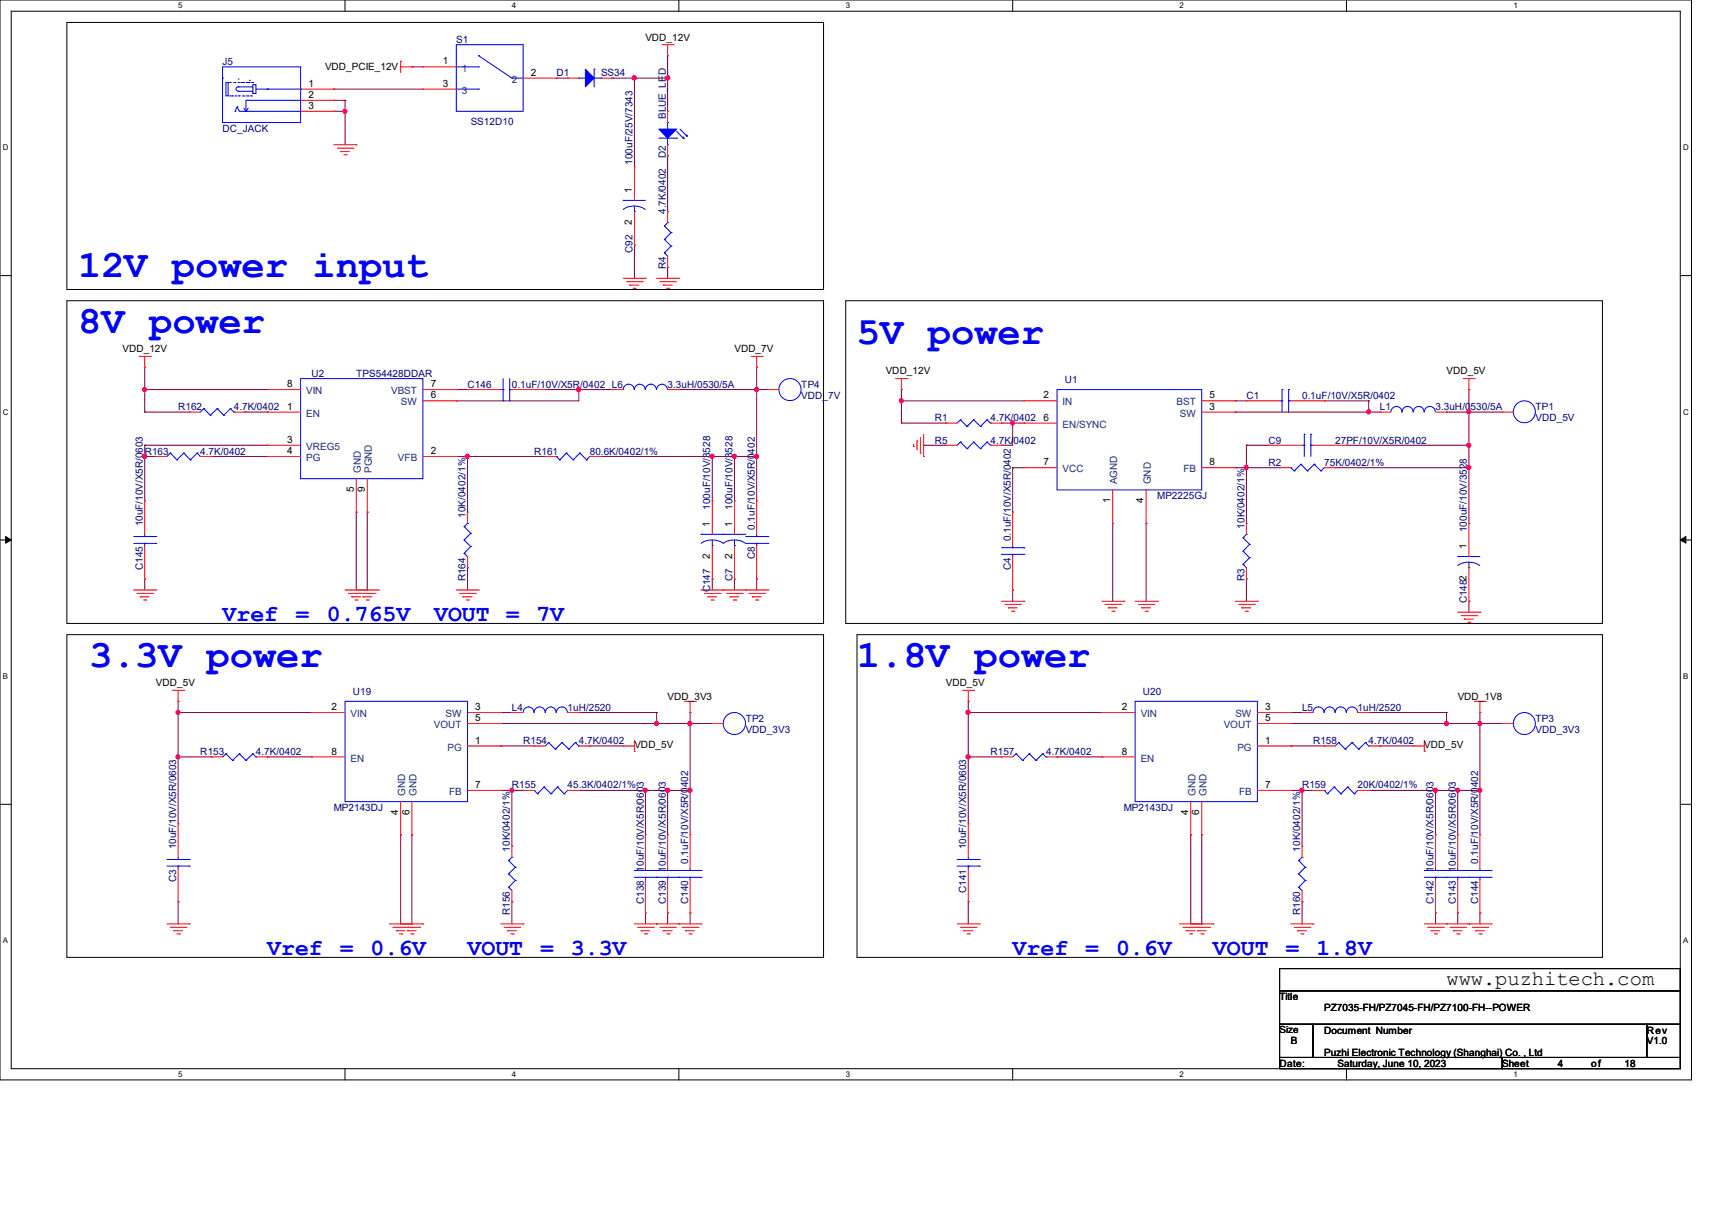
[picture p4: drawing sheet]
<svg xmlns="http://www.w3.org/2000/svg" width="297mm" height="210mm" viewBox="0 0 297 210" stroke-linecap="round" stroke-linejoin="round" font-family="sans-serif">
<path d="M0 0h293.5v187.3h-293.5zM1.9 1.9h289.6v183.4h-289.6z" fill="none" stroke="#000" stroke-width=".17"/>
<g fill="#fff">
<path d="M30.9 .2h.8v1.5h-.8z"/>
<path d="M30.9 185.5h.8v1.6h-.8z"/>
</g>
<path d="M59.9 0v1.9M59.9 185.3v2" fill="none" stroke="#000" stroke-width=".17"/>
<g fill="#fff">
<path d="M88.8 .2h.8v1.5h-.8z"/>
<path d="M88.8 185.5h.8v1.6h-.8z"/>
</g>
<path d="M117.8 0v1.9M117.8 185.3v2" fill="none" stroke="#000" stroke-width=".17"/>
<g fill="#fff">
<path d="M146.7 .2h.8v1.5h-.8z"/>
<path d="M146.7 185.5h.8v1.6h-.8z"/>
</g>
<path d="M175.7 0v1.9M175.7 185.3v2" fill="none" stroke="#000" stroke-width=".17"/>
<g fill="#fff">
<path d="M204.6 .2h.8v1.5h-.8z"/>
<path d="M204.6 185.5h.8v1.6h-.8z"/>
</g>
<path d="M233.6 0v1.9M233.6 185.3v2" fill="none" stroke="#000" stroke-width=".17"/>
<g fill="#fff">
<path d="M262.6 .2h.7v1.5h-.7z"/>
<path d="M262.6 185.5h.7v1.6h-.7z"/>
<path d="M.5 24.8h1v1.6h-1z"/>
<path d="M292 24.8h1v1.6h-1z"/>
<path d="M.5 70.7h1v1.5h-1z"/>
<path d="M292 70.7h1v1.5h-1z"/>
</g>
<path d="M0 47.8h1.9M291.5 47.8h2" fill="none" stroke="#000" stroke-width=".17"/>
<g fill="#fff">
<path d="M.5 116.5h.9v1.6h-.9z"/>
<path d="M292 116.5h.9v1.6h-.9z"/>
</g>
<path d="M0 93.6h1.9M291.5 93.6h2" fill="none" stroke="#000" stroke-width=".17"/>
<path d="M1 93l.9 .6-.9 .6zM291.5 93.6l1-.6v1.2z" fill="#000" stroke="#000" stroke-width=".17"/>
<g fill="#fff">
<path d="M.5 162.4h.9v1.5h-.9z"/>
<path d="M292 162.4h.9v1.5h-.9z"/>
</g>
<g fill="none" stroke="#000" stroke-width=".17">
<path d="M11.6 3.9h131.3v46.3h-131.3zM11.6 52.2h131.3v55.9h-131.3zM146.7 52.2h131.3v55.9h-131.3zM11.6 110.1h131.3v55.9h-131.3zM148.7 110.1h129.3v55.9h-129.3zM0 139.5h1.9M291.5 139.5h2M222 168h69.5v3.8h-69.5zM222 171.8h69.5v5.8h-69.5zM222 177.6h5.8v5.8h-5.8zM227.8 177.6h57.9v5.8h-57.9zM285.7 177.6h5.8v5.8h-5.8z"/>
<path d="M222 183.4h38.6v1.9h-38.6zM260.6 183.4h30.9v1.9h-30.9z"/>
</g>
<g fill="none" stroke="#800040" stroke-width=".17">
<path d="M57.9 17.4h.1M57.9 15.5h.1M57.9 19.3h.1M57.9 17.4h2M57.9 15.5h15.5M57.9 19.3h2M59.9 17.4h.1M59.9 19.3h.1M59.9 17.4v7.7M71.5 11.6h.1M71.5 11.6h1.9M96.5 13.5h.1"/>
<path d="M96.5 13.5h2M106.2 13.5h.1M106.2 13.5h9.6M110.1 13.5h.1M110.1 13.5v15.5M115.8 13.5h.1M115.8 9.7h.1M115.8 9.7v9.6M115.8 27.1h.1M115.8 27.1v9.6M110.1 42.5h.1M110.1 42.5v5.8"/>
<path d="M115.8 46.4h.1M115.8 46.4v1.9M25.1 77.2h.1M25.1 71.5h.1M25.1 67.6h.1M25.1 63.7h.1M25.1 79.2h.1M25.1 71.5h7.8M25.1 77.2h21.3M25.1 79.2h2M25.1 63.7v7.8M25.1 77.2v9.7"/>
<path d="M25.1 67.6h21.3M36.7 79.2h.1M36.7 79.2h9.7M42.5 71.5h.1M42.5 71.5h3.9M79.2 67.6h.1M79.2 79.2h.1M79.2 69.5h.1M79.2 79.2h15.4M79.2 67.6h1.9M81.1 79.2h.1M81.1 79.2v9.6"/>
<path d="M94.6 67.6h.1M94.6 67.6h11.6M100.4 67.6h.1M100.4 67.6v1.9h-21.2M104.3 79.2h.1M104.3 79.2h27M117.8 67.6h.1M117.8 67.6h15.4M123.6 79.2h.1M123.6 79.2v7.7M127.4 79.2h.1M127.4 79.2v7.7"/>
<path d="M131.3 67.6h.1M131.3 63.7h.1M131.3 79.2h.1M131.3 63.7v23.2M156.4 73.4h.1M156.4 69.5h.1M156.4 67.6h.1M156.4 73.4h7.7M156.4 67.6v5.8M156.4 69.5h21.2M160.2 77.2h.1M160.2 77.2h3.9"/>
<path d="M173.7 73.4h.1M173.7 77.2h.1M173.7 73.4h3.9M175.7 73.4h.1M175.7 73.4v3.8h-2M214.3 71.5h.1M214.3 69.5h.1M214.3 71.5h25.1M214.3 69.5h1.9M216.2 77.2h.1M216.2 77.2v13.6M216.2 77.2h3.9"/>
<path d="M229.7 69.5h.1M229.7 69.5h7.7M233.6 77.2h.1M233.6 77.2h21.2M237.4 69.5h.1M237.4 71.5h.1M237.4 69.5v2M251 71.5h.1M251 71.5h9.6M254.8 71.5h.1M254.8 67.6h.1M254.8 77.2h.1"/>
<path d="M254.8 67.6v23.2M61.8 88.8h.1M61.8 88.8v13.5M63.7 88.8h.1M63.7 88.8v13.5M81.1 98.5h.1M81.1 98.5v3.8M175.7 81.1h.1M175.7 81.1h1.9M175.7 81.1v7.7M193 90.8h.1M193 90.8v13.5"/>
<path d="M198.8 90.8h.1M198.8 90.8v13.5M214.3 81.1h.1M214.3 81.1h7.7M216.2 81.1h.1M231.6 81.1h.1M231.6 81.1h23.2M254.8 81.1h.1M25.1 100.4h.1M25.1 100.4v1.9M123.6 100.4h.1M123.6 100.4v1.9"/>
<path d="M127.4 100.4h.1M127.4 100.4v1.9M131.3 100.4h.1M131.3 100.4v1.9M175.7 102.3h.1M175.7 102.3v2M216.2 100.4h.1M216.2 100.4v3.9M254.8 104.3h.1M254.8 104.3v1.9M30.9 123.6h.1M30.9 131.3h.1"/>
<path d="M30.9 121.6h.1M30.9 123.6h23.2M30.9 131.3h5.8M30.9 121.6v21.3M46.4 131.3h.1M46.4 131.3h7.7M86.9 129.4h.1M86.9 137.1h.1M86.9 125.5h.1M86.9 123.6h.1M86.9 137.1h3.9M86.9 125.5h36.7"/>
<path d="M86.9 129.4h5.8M86.9 123.6h1.9M88.8 137.1h.1M88.8 137.1v9.6M100.4 137.1h.1M100.4 123.6h.1M100.4 137.1h19.3M100.4 123.6h13.5M102.3 129.4h.1M102.3 129.4h5.8M112 137.1h.1M112 137.1v7.7"/>
<path d="M113.9 125.5h.1M113.9 123.6h.1M113.9 123.6v1.9M115.8 137.1h.1M115.8 137.1v7.7M119.7 125.5h.1M119.7 123.6h.1M119.7 137.1h.1M119.7 123.6v21.2M168 123.6h.1M168 131.3h.1M168 121.6h.1"/>
<path d="M168 123.6h23.1M168 131.3h5.7M168 121.6v21.3M183.4 131.3h.1M183.4 131.3h7.7M223.9 129.4h.1M223.9 137.1h.1M223.9 125.5h.1M223.9 123.6h.1M223.9 137.1h3.9M223.9 125.5h36.7M223.9 129.4h5.8"/>
<path d="M223.9 123.6h2M225.9 137.1h.1M225.9 137.1v9.6M237.4 123.6h.1M237.4 137.1h19.4M237.4 123.6h13.6M239.4 129.4h.1M239.4 129.4h5.8M249 137.1h.1M249 137.1v7.7M251 125.5h.1M251 123.6h.1"/>
<path d="M251 123.6v1.9M252.9 137.1h.1M252.9 137.1v7.7M256.8 125.5h.1M256.8 123.6h.1M256.8 137.1h.1M256.8 123.6v21.2M30.9 156.4h.1M30.9 156.4v3.8M69.5 144.8h.1M69.5 144.8v15.4M71.5 144.8h.1"/>
<path d="M71.5 144.8v15.4M88.8 156.4h.1M88.8 156.4v3.8M112 158.3h.1M112 158.3v1.9M115.8 158.3h.1M115.8 158.3v1.9M119.7 158.3h.1M119.7 158.3v1.9M168 156.4h.1M168 156.4v3.8M206.6 144.8h.1"/>
<path d="M206.6 144.8v15.4M208.5 144.8h.1M208.5 144.8v15.4M225.9 156.4h.1M225.9 156.4v3.8M249 158.3h.1M249 158.3v1.9M252.9 158.3h.1M252.9 158.3v1.9M256.8 158.3h.1M256.8 158.3v1.9"/>
</g>
<g fill="#f0f" stroke="#f0f" stroke-width=".17">
<circle cx="254.8" cy="77.2" r=".38"/>
<circle cx="254.8" cy="71.4" r=".38"/>
<circle cx="156.3" cy="69.5" r=".37"/>
<circle cx="216.2" cy="81.1" r=".38"/>
<circle cx="254.8" cy="81.1" r=".38"/>
<circle cx="237.4" cy="71.4" r=".37"/>
<circle cx="59.8" cy="19.3" r=".37"/>
<circle cx="175.7" cy="73.3" r=".37"/>
<circle cx="110" cy="13.5" r=".38"/>
<circle cx="115.8" cy="13.5" r=".38"/>
<circle cx="111.9" cy="137.1" r=".37"/>
<circle cx="30.9" cy="123.5" r=".37"/>
<circle cx="88.8" cy="137.1" r=".37"/>
<circle cx="119.7" cy="125.5" r=".38"/>
<circle cx="119.7" cy="137.1" r=".38"/>
<circle cx="115.8" cy="137.1" r=".38"/>
<circle cx="30.9" cy="131.3" r=".37"/>
<circle cx="113.9" cy="125.5" r=".37"/>
<circle cx="249" cy="137.1" r=".37"/>
<circle cx="256.7" cy="125.5" r=".37"/>
<circle cx="167.9" cy="123.5" r=".38"/>
<circle cx="225.8" cy="137.1" r=".38"/>
<circle cx="256.7" cy="137.1" r=".37"/>
<circle cx="252.9" cy="137.1" r=".37"/>
<circle cx="167.9" cy="131.3" r=".38"/>
<circle cx="251" cy="125.5" r=".38"/>
<circle cx="127.4" cy="79.1" r=".37"/>
<circle cx="123.5" cy="79.1" r=".37"/>
<circle cx="25.1" cy="67.6" r=".37"/>
<circle cx="25.1" cy="79.1" r=".37"/>
<circle cx="81.1" cy="79.1" r=".38"/>
<circle cx="100.4" cy="67.6" r=".38"/>
<circle cx="131.2" cy="79.1" r=".37"/>
<circle cx="131.2" cy="67.6" r=".37"/>
</g>
<g fill="none" stroke="#f00" stroke-width=".17">
<path d="M52.2 19.3h5.7M52.2 17.4h5.7M52.2 15.5h5.7M57.9 19.3h.1M57.9 17.4h.1M57.9 15.5h.1M69.5 10.6h.1M69.5 11.6h2M69.5 10.6v2M71.5 11.6h.1M73.4 11.6h.1M73.4 15.5h.1"/>
<path d="M73.4 11.6h5.8M73.4 15.5h5.8M90.8 13.5h5.7M96.5 13.5h.1M98.5 13.5h.1M98.5 13.5h1.9M104.3 13.5h1.9M106.2 13.5h.1M114.9 7.7h1.9M115.8 9.7h.1M115.8 19.3h.1M115.8 7.7v2"/>
<path d="M115.8 19.3v2M116.8 7.7h.1M57.9 25.1h3.9M58.5 25.7h2.7M59.1 26.3h.1M59.1 26.3h1.5M59.6 26.8h.5M60.1 26.8h.1M61.2 25.7h.1M61.8 25.1h.1M110.1 29h.1M110.1 29v5.8"/>
<path d="M110.1 36.7v5.8M115.8 27.1h.1M115.8 36.7h.1M115.8 25.1v2M115.8 36.7v1.9M108.1 48.3h3.9M108.7 48.9h2.7M109.3 49.4h.1M109.3 49.4h1.5M109.9 50h.3M110.1 42.5h.1M110.2 50h.1"/>
<path d="M111.4 48.9h.1M112 48.3h.1M113.9 48.3h3.9M114.5 48.9h2.7M115.1 49.4h.1M115.1 49.4h1.5M115.7 50h.3M115.8 46.4h.1M115.8 44.4v2M116 50h.1M117.2 48.9h.1M117.8 48.3h.1"/>
<path d="M24.1 61.8h2M25.1 63.7h.1M25.1 61.8v1.9M26.1 61.8h.1M27.1 79.2h.1M27.1 79.2h1.9M32.9 71.5h.1M32.9 71.5h1.9M34.8 79.2h1.9M36.7 79.2h.1M40.6 71.5h1.9M42.5 71.5h.1"/>
<path d="M46.4 71.5h.1M46.4 77.2h.1M46.4 79.2h.1M46.4 67.6h.1M46.4 67.6h5.8M46.4 71.5h5.8M46.4 79.2h5.8M46.4 77.2h5.8M73.4 67.6h5.8M73.4 69.5h5.8M73.4 79.2h5.8M79.2 79.2h.1"/>
<path d="M79.2 69.5h.1M79.2 67.6h.1M81.1 67.6h.1M81.1 67.6h5.8M88.8 67.6h5.8M94.6 67.6h.1M94.6 79.2h.1M94.6 79.2h1.9M102.3 79.2h2M104.3 79.2h.1M106.2 67.6h.1M106.2 67.6h1.9"/>
<path d="M115.8 67.6h2M117.8 67.6h.1M130.3 61.8h1.9M131.3 63.7h.1M131.3 61.8v1.9M132.2 61.8h.1M133.2 67.6h.1M133.2 67.6h1.9M155.4 65.7h2M156.4 67.6h.1M156.4 65.7v1.9M157.4 65.7h.1"/>
<path d="M158.5 77.4h.1M158.5 77v.4M159.1 76.5h.1M159.1 76.5v1.5M159.7 78.6h.1M159.7 75.9v2.7M160.2 79.2h.1M160.2 75.3v3.9M164.1 73.4h.1M164.1 77.2h.1M164.1 73.4h1.9M164.1 77.2h1.9"/>
<path d="M171.8 73.4h1.9M171.8 77.2h1.9M173.7 73.4h.1M173.7 77.2h.1M177.6 69.5h.1M177.6 73.4h.1M177.6 69.5h5.8M177.6 73.4h5.8M208.5 69.5h5.8M208.5 71.5h5.8M214.3 71.5h.1M214.3 69.5h.1"/>
<path d="M216.2 69.5h.1M216.2 69.5h5.8M220.1 77.2h.1M220.1 77.2h5.8M223.9 69.5h5.8M227.8 77.2h5.8M229.7 69.5h.1M233.6 77.2h.1M239.4 71.5h.1M239.4 71.5h1.9M249 71.5h2M251 71.5h.1"/>
<path d="M253.9 65.7h1.9M254.8 67.6h.1M254.8 65.7v1.9M255.8 65.7h.1M260.6 71.5h.1M260.6 71.5h2M25.1 86.9h.1M25.1 86.9v5.8M25.1 94.6v5.8M61.8 88.8h.1M61.8 83v5.8M63.7 88.8h.1"/>
<path d="M63.7 83v5.8M81.1 98.5h.1M81.1 88.8h.1M81.1 88.8v2M81.1 96.5v2M123.6 86.9h.1M123.6 86.9v5.8M123.6 94.6v5.8M127.4 86.9h.1M127.4 86.9v5.8M127.4 94.6v5.8M131.3 86.9h.1"/>
<path d="M131.3 86.9v5.8M131.3 94.6v5.8M175.7 88.8h.1M175.7 88.8v5.8M175.7 96.5v5.8M177.6 81.1h.1M177.6 81.1h5.8M193 90.8h.1M193 85v5.8M198.8 90.8h.1M198.8 85v5.8M208.5 81.1h5.8"/>
<path d="M214.3 81.1h.1M216.2 90.8h.1M216.2 90.8v1.9M216.2 98.5v1.9M222 81.1h.1M222 81.1h1.9M229.7 81.1h1.9M231.6 81.1h.1M254.8 90.8h.1M254.8 90.8v5.7M254.8 98.5v5.8M23.2 102.3h3.9"/>
<path d="M23.7 102.9h2.8M24.3 103.5h.1M24.3 103.5h1.6M24.9 104.1h.4M25.1 100.4h.1M25.3 104.1h.1M26.5 102.9h.1M27.1 102.3h.1M29.9 119.7h2M30.9 119.7v1.9M31.9 119.7h.1M59.9 102.3h5.8"/>
<path d="M60.5 102.9h4.6M61 103.5h.1M61 103.5h1.6M61.6 104.1h.4M62 104.1h.1M62.9 103.5h.1M62.9 103.5h1.6M63.2 102.9h.1M63.5 104.1h.4M63.7 102.3h.1M63.9 104.1h.1M65.1 102.9h.1"/>
<path d="M65.7 102.3h.1M79.2 102.3h3.8M79.8 102.9h2.7M80.3 103.5h.1M80.3 103.5h1.6M80.9 104.1h.4M81.3 104.1h.1M82.5 102.9h.1M83 102.3h.1M121.6 102.3h11.6M122.2 102.9h2.7M122.8 103.5h.1"/>
<path d="M122.8 103.5h1.5M123.4 104.1h.3M123.6 100.4h.1M123.7 104.1h.1M124.9 102.9h.1M125.5 102.3h.1M126.1 102.9h2.7M126.7 103.5h.1M126.7 103.5h1.5M127.2 104.1h.4M127.4 100.4h.1M127.6 104.1h.1"/>
<path d="M128.8 102.9h.1M129.4 102.3h.1M129.9 102.9h2.7M130.5 103.5h.1M130.5 103.5h1.5M131.1 104.1h.4M131.3 100.4h.1M131.5 104.1h.1M132.6 102.9h.1M133.2 102.3h.1M167 119.7h1.9M168 119.7v1.9"/>
<path d="M168.9 119.7h.1M173.7 104.3h3.9M174.3 104.8h2.7M174.9 105.4h.1M174.9 105.4h1.5M175.5 106h.4M175.7 102.3h.1M175.9 106h.1M177 104.8h.1M177.6 104.3h.1M191.1 104.3h3.9M191.7 104.8h2.7"/>
<path d="M192.3 105.4h.1M192.3 105.4h1.5M192.9 106h.4M193.3 106h.1M194.4 104.8h.1M195 104.3h.1M196.9 104.3h3.9M197.5 104.8h2.7M198.1 105.4h.1M198.1 105.4h1.5M198.7 106h.4M199.1 106h.1"/>
<path d="M200.2 104.8h.1M200.8 104.3h.1M214.3 104.3h3.8M214.9 104.8h2.7M215.4 105.4h.1M215.4 105.4h1.6M216 106h.4M216.2 100.4h.1M216.4 106h.1M217.6 104.8h.1M218.1 104.3h.1M252.9 106.2h3.9"/>
<path d="M253.5 106.8h2.7M254 107.4h.1M254 107.4h1.6M254.6 107.9h.4M254.8 104.3h.1M255 107.9h.1M256.2 106.8h.1M256.8 106.2h.1M30.9 121.6h.1M36.7 131.3h.1M36.7 131.3h1.9M44.4 131.3h2"/>
<path d="M46.4 131.3h.1M54.1 123.6h.1M54.1 131.3h.1M54.1 131.3h5.8M54.1 123.6h5.8M69.5 139v5.8M71.5 139v5.8M81.1 129.4h5.8M81.1 137.1h5.8M81.1 123.6h5.8M81.1 125.5h5.8M86.9 129.4h.1"/>
<path d="M86.9 123.6h.1M86.9 125.5h.1M86.9 137.1h.1M88.8 123.6h.1M88.8 123.6h2M90.8 137.1h.1M90.8 137.1h1.9M92.7 129.4h.1M92.7 129.4h1.9M98.5 137.1h1.9M98.5 123.6h1.9M100.4 137.1h.1"/>
<path d="M100.4 123.6h.1M100.4 129.4h1.9M102.3 129.4h.1M108.1 129.4h.1M108.1 129.4h2M110.1 130.3h.1M110.1 128.4v1.9M118.7 121.6h1.9M119.7 123.6h.1M119.7 121.6v2M120.6 121.6h.1M123.6 125.5h.1"/>
<path d="M123.6 125.5h1.9M168 121.6h.1M173.7 131.3h.1M173.7 131.3h2M181.5 131.3h1.9M183.4 131.3h.1M191.1 123.6h.1M191.1 131.3h.1M191.1 131.3h5.8M191.1 123.6h5.8M206.6 139v5.8M208.5 139v5.8"/>
<path d="M218.1 129.4h5.8M218.1 137.1h5.8M218.1 123.6h5.8M218.1 125.5h5.8M223.9 129.4h.1M223.9 123.6h.1M223.9 125.5h.1M223.9 137.1h.1M225.9 123.6h.1M225.9 123.6h1.9M227.8 137.1h.1M227.8 137.1h1.9"/>
<path d="M229.7 129.4h.1M229.7 129.4h1.9M235.5 137.1h1.9M235.5 123.6h1.9M237.4 137.1h.1M237.4 123.6h.1M237.4 129.4h2M239.4 129.4h.1M245.2 129.4h.1M245.2 129.4h1.9M247.1 130.3h.1M247.1 128.4v1.9"/>
<path d="M255.8 121.6h1.9M256.8 123.6h.1M256.8 121.6v2M257.7 121.6h.1M260.6 125.5h.1M260.6 125.5h2M30.9 156.4h.1M30.9 142.9h.1M30.9 142.9v5.8M30.9 150.6v5.8M69.5 144.8h.1M71.5 144.8h.1"/>
<path d="M88.8 156.4h.1M88.8 146.7h.1M88.8 146.7v2M88.8 154.4v2M112 158.3h.1M112 144.8h.1M112 144.8v5.8M112 152.5v5.8M115.8 158.3h.1M115.8 144.8h.1M115.8 144.8v5.8M115.8 152.5v5.8"/>
<path d="M119.7 158.3h.1M119.7 144.8h.1M119.7 144.8v5.8M119.7 152.5v5.8M168 156.4h.1M168 142.9h.1M168 142.9v5.8M168 150.6v5.8M206.6 144.8h.1M208.5 144.8h.1M225.9 156.4h.1M225.9 146.7h.1"/>
<path d="M225.9 146.7v2M225.9 154.4v2M249 158.3h.1M249 144.8h.1M249 144.8v5.8M249 152.5v5.8M252.9 158.3h.1M252.9 144.8h.1M252.9 144.8v5.8M252.9 152.5v5.8M256.8 158.3h.1M256.8 144.8h.1"/>
<path d="M256.8 144.8v5.8M256.8 152.5v5.8M29 160.2h3.9M29.5 160.8h2.8M30.1 161.4h.1M30.1 161.4h1.6M30.7 162h.4M31.1 162h.1M32.3 160.8h.1M32.9 160.2h.1M67.6 160.2h5.8M68.2 160.8h4.6"/>
<path d="M68.7 161.4h.1M68.7 161.4h1.6M69.3 162h.4M69.7 162h.1M70.7 161.4h.1M70.7 161.4h1.5M70.9 160.8h.1M71.2 162h.4M71.5 160.2h.1M71.6 162h.1M72.8 160.8h.1M73.4 160.2h.1"/>
<path d="M86.9 160.2h3.9M87.5 160.8h2.7M88.1 161.4h.1M88.1 161.4h1.5M88.6 162h.4M89 162h.1M90.2 160.8h.1M90.8 160.2h.1M110.1 160.2h11.5M110.6 160.8h2.7M111.2 161.4h.1M111.2 161.4h1.5"/>
<path d="M111.8 162h.4M112.2 162h.1M113.3 160.8h.1M113.9 160.2h.1M114.5 160.8h2.7M115.1 161.4h.1M115.1 161.4h1.5M115.7 162h.3M116 162h.1M117.2 160.8h.1M117.8 160.2h.1M118.4 160.8h2.7"/>
<path d="M118.9 161.4h.1M118.9 161.4h1.6M119.5 162h.4M119.9 162h.1M121.1 160.8h.1M121.6 160.2h.1M166 160.2h3.9M166.6 160.8h2.7M167.2 161.4h.1M167.2 161.4h1.5M167.8 162h.3M168.1 162h.1"/>
<path d="M169.3 160.8h.1M169.9 160.2h.1M204.6 160.2h5.8M205.2 160.8h4.6M205.8 161.4h.1M205.8 161.4h1.5M206.4 162h.4M206.8 162h.1M207.7 161.4h.1M207.7 161.4h1.6M207.9 160.8h.1M208.3 162h.4"/>
<path d="M208.5 160.2h.1M208.7 162h.1M209.8 160.8h.1M210.4 160.2h.1M223.9 160.2h3.9M224.5 160.8h2.7M225.1 161.4h.1M225.1 161.4h1.6M225.7 162h.4M226.1 162h.1M227.2 160.8h.1M227.8 160.2h.1"/>
<path d="M247.1 160.2h11.6M247.7 160.8h2.7M248.3 161.4h.1M248.3 161.4h1.5M248.8 162h.4M249.2 162h.1M250.4 160.8h.1M251 160.2h.1M251.5 160.8h2.8M252.1 161.4h.1M252.1 161.4h1.6M252.7 162h.4"/>
<path d="M253.1 162h.1M254.3 160.8h.1M254.8 160.2h.1M255.4 160.8h2.7M256 161.4h.1M256 161.4h1.5M256.6 162h.4M257 162h.1M258.1 160.8h.1M258.7 160.2h.1"/>
</g>
<g fill="none" stroke="#00f" stroke-width=".17">
<path d="M38.6 13.5h.1M38.6 11.6h13.6v9.7h-13.6zM39.2 14.3h.4v2.3h-.4zM39.8 14.3h.2M39.8 16.6h.5M40 14.3h.1M40.3 16.6h.1M40.6 14.3h.2M40.8 19.3h.1M40.8 14.3h.1M40.8 16.6h.1M40.9 16.6h.1"/>
<path d="M41.1 18.5h.1M41.1 18.5l.4 .8h10.7M41.1 18.5l-.3 .8M41.3 13.7h.1M41.3 15.1h.1M41.3 15.8h.1M41.3 15.1h2.6M41.3 15.8h2.6M41.3 14.3h.2M41.3 16.6h.2M41.3 15.1a.36 .36 0 0 0-.4 .3 .36 .36 0 0 0 .4 .4M41.5 14.3h.1"/>
<path d="M41.5 16.6h.1M41.9 14.3h.4M42.1 16.6h.2M42.3 14.3h.1M42.3 16.6h.1M42.3 18.8l.4 .5M42.7 19.3h.1M42.7 14.3h.6M42.7 16.6h.4M43.1 16.6h.1M43.1 18.8l-.4 .5M43.3 13.9h.1"/>
<path d="M43.3 14.3h.1M43.4 16.6h.2M43.6 16.6h.1M43.6 14.3h.3M43.9 14.7h.5v1.5h-.5zM43.9 14.3h.1M44.4 15.5h7.8M46.4 15.5h.1M52.2 15.5h.1M52.2 17.4h.1M52.2 19.3h.1M52.2 17.4h-9.5v1.9"/>
<path d="M79.2 7.7h11.6v11.6h-11.6zM79.2 15.5h3.8M79.2 11.6h3.8M83 11.6h.1M83 15.5h.1M83 9.7h.1M83 9.7l5.8 3.8M88.8 13.5h.1M88.8 13.5h2M100.4 13.5h.1M100.4 13.5h1.2M103.1 12h.1"/>
<path d="M103.1 13.5h1.2M103.1 12v3.1M104.3 13.5h.1M108.1 34.8h.1M108.1 34.8h3.9M108.1 36.3a3.3 3.3 0 0 1 3.8 0M110.1 36.7h.1M110.1 35.7v1M114.3 24h3.1M115.3 39.2h.1M115.3 39.2l1.1 1.1M115.8 21.3h.1"/>
<path d="M115.8 25.1h.1M115.8 38.6h.1M115.8 21.3v1.1M115.8 24v1.1M115.8 38.6l-.5 .6M117.4 24h.1M117.4 22.8l1.1 1.2M118 22.4l1.1 1.2M118.5 24h.1M118.5 23.7v.3M119.1 23.6h.1M119.1 23.4v.2"/>
<path d="M115.3 43.9h.1M115.3 41.5h.1M115.3 43.9l.5 .5M115.3 41.5l1.1 1.2M116.4 42.7h.1M116.4 40.3h.1M116.4 42.7l-1.1 1.2M116.4 40.3l-1.1 1.2M29.5 78.6h.1M29.5 78.6l-.5 .6M29.5 78.6l1.2 1.2M30.7 79.8h.1"/>
<path d="M31.9 78.6h.1M31.9 78.6l-1.2 1.2M31.9 78.6l1.1 1.2M33 79.8h.1M34.2 78.6h.1M34.2 78.6l-1.2 1.2M34.2 78.6l.6 .6M34.8 79.2h.1M35.3 70.9h.1M35.3 70.9l-.5 .6M35.3 70.9l1.2 1.1M36.5 72h.1"/>
<path d="M37.7 70.9h.1M37.7 70.9l-1.2 1.1M37.7 70.9l1.1 1.1M38.8 72h.1M40 70.9h.1M40 70.9l-1.2 1.1M40 70.9l.6 .6M40.6 71.5h.1M52.2 65.7h21.2v17.3h-21.2zM86.9 67.6h.4M87.3 69.5h.1M87.3 67.6h.1"/>
<path d="M87.3 65.7v3.8M88.4 69.5h.1M88.4 67.6h.1M88.4 65.7v3.8M88.4 67.6h.4M96.5 79.2h.1M96.5 79.2l.6 .6M97.1 79.8h.1M98.3 78.6h.1M98.3 78.6l1.1 1.2M98.3 78.6l-1.2 1.2M99.4 79.8h.1"/>
<path d="M100.6 78.6h.1M100.6 78.6l1.2 1.2M100.6 78.6l-1.2 1.2M101.8 79.8h.1M102.3 79.2l-.5 .6M108.1 67.6a.95 .95 0 0 1 1-1 .95 .95 0 0 1 .9 1M110.1 67.6a.93 .93 0 0 1 .9-1 .93 .93 0 0 1 .9 1M112 67.6a.95 .95 0 0 1 .9-1 .95 .95 0 0 1 1 1M113.9 67.6a.93 .93 0 0 1 1-1 .93 .93 0 0 1 .9 1M166.6 72.8h.1M166.6 76.7h.1M166.6 72.8l-.6 .6"/>
<path d="M166.6 72.8l1.2 1.2M166.6 76.7l-.6 .5M166.6 76.7l1.2 1.1M167.8 74h.1M167.8 77.8h.1M168.9 72.8h.1M168.9 76.7h.1M168.9 72.8l-1.1 1.2M168.9 72.8l1.2 1.2M168.9 76.7l-1.1 1.1M168.9 76.7l1.2 1.1M170.1 74h.1"/>
<path d="M170.1 77.8h.1M171.2 72.8h.1M171.2 76.7h.1M171.2 72.8l-1.1 1.2M171.2 72.8l.6 .6M171.2 76.7l-1.1 1.1M171.2 76.7l.6 .5M171.8 73.4h.1M171.8 77.2h.1M183.4 67.6h25.1v17.4h-25.1zM222 69.5h.4M222.4 67.6h.1"/>
<path d="M222.4 69.5h.1M222.4 67.6v3.9M223.6 67.6h.1M223.6 69.5h.1M223.6 67.6v3.9M223.6 69.5h.3M225.9 77.2h.4M226.3 75.3h.1M226.3 77.2h.1M226.3 75.3v3.9M227.4 75.3h.1M227.4 77.2h.1"/>
<path d="M227.4 75.3v3.9M227.4 77.2h.4M243.2 71.5a.95 .95 0 0 0-.9-1 .95 .95 0 0 0-1 1M245.2 71.5a.95 .95 0 0 0-1-1 .95 .95 0 0 0-1 1M247.1 71.5a.93 .93 0 0 0-1-1 .93 .93 0 0 0-.9 1M249 71.5a.95 .95 0 0 0-.9-1 .95 .95 0 0 0-1 1M23.2 94.2h3.9M23.2 93h3.9M25.1 94.2h.1M25.1 93h.1M25.1 92.7v.3M25.1 94.2v.4"/>
<path d="M27.1 94.2h.1M27.1 93h.1M80.5 96h.1M80.5 93.6h.1M80.5 91.3h.1M80.5 96l.6 .5M80.5 93.6l1.2 1.2M80.5 91.3l1.2 1.2M81.1 90.8h.1M81.1 90.8l-.6 .5M81.7 94.8h.1M81.7 92.5h.1"/>
<path d="M81.7 94.8l-1.2 1.2M81.7 92.5l-1.2 1.1M121.6 92.7h.1M121.6 92.7h7.8M121.6 94.2a3.4 3.4 0 0 1 3.9 0 3.4 3.4 0 0 1 3.8 0M123.6 94.6h.1M123.6 93.6v1M125.5 92.7h.1M127.4 94.6h.1M127.4 93.6v1M129.4 94.2h3.8M129.4 93h3.8"/>
<path d="M131.3 94.2h.1M131.3 93h.1M131.3 92.7v.3M131.3 94.2v.4M133.2 94.2h.1M133.2 93h.1M173.7 96.1h3.9M173.7 95h3.9M175.7 96.1h.1M175.7 95h.1M175.7 94.6v.4M175.7 96.1v.4"/>
<path d="M177.6 96.1h.1M177.6 95h.1M215.6 97.9h.1M215.6 95.6h.1M215.6 93.3h.1M215.6 97.9l.6 .6M215.6 95.6l1.2 1.1M215.6 93.3l1.2 1.1M216.2 92.7h.1M216.2 92.7l-.6 .6M216.8 96.7h.1M216.8 94.4h.1"/>
<path d="M216.8 96.7l-1.2 1.2M216.8 94.4l-1.2 1.2M223.9 81.1h.1M223.9 81.1l.6 .6M224.5 81.7h.1M225.7 80.5h.1M225.7 80.5l1.1 1.2M225.7 80.5l-1.2 1.2M226.8 81.7h.1M228 80.5h.1M228 80.5l1.2 1.2M228 80.5l-1.2 1.2"/>
<path d="M229.2 81.7h.1M229.7 81.1l-.5 .6M252.9 96.5h.1M252.9 96.5h3.9M252.9 98.1a3.3 3.3 0 0 1 3.8 0M254.8 98.5h.1M254.8 97.5v1M39.2 130.7h.1M39.2 130.7l-.6 .6M39.2 130.7l1.1 1.2M40.3 131.9h.1M41.5 130.7h.1"/>
<path d="M41.5 130.7l-1.2 1.2M41.5 130.7l1.2 1.2M42.7 131.9h.1M43.9 130.7h.1M43.9 130.7l-1.2 1.2M43.9 130.7l.5 .6M44.4 131.3h.1M59.9 121.6h21.2v17.4h-21.2zM90.8 123.6a.93 .93 0 0 1 .9-1 .93 .93 0 0 1 .9 1M92.7 137.1h.1M92.7 137.1l.6 .6M92.7 123.6a.95 .95 0 0 1 .9-1 .95 .95 0 0 1 1 1 .95 .95 0 0 1 .9-1 .95 .95 0 0 1 1 1"/>
<path d="M93.3 137.7h.1M94.4 136.5h.1M94.4 136.5l1.2 1.2M94.4 136.5l-1.1 1.2M95.2 128.8h.1M95.2 128.8l-.6 .6M95.2 128.8l1.2 1.1M95.6 137.7h.1M96.4 129.9h.1M96.5 123.6a.95 .95 0 0 1 1-1 .95 .95 0 0 1 .9 1M96.7 136.5h.1M96.7 136.5l1.2 1.2"/>
<path d="M96.7 136.5l-1.1 1.2M97.5 128.8h.1M97.5 128.8l-1.1 1.1M97.5 128.8l1.2 1.1M97.9 137.7h.1M98.5 137.1l-.6 .6M98.7 129.9h.1M99.8 128.8h.1M99.8 128.8l-1.1 1.1M99.8 128.8l.6 .6M100.4 129.4h.1M176.3 130.7h.1"/>
<path d="M176.3 130.7l-.6 .6M176.3 130.7l1.1 1.2M177.4 131.9h.1M178.6 130.7h.1M178.6 130.7l-1.2 1.2M178.6 130.7l1.1 1.2M179.7 131.9h.1M180.9 130.7h.1M180.9 130.7l-1.2 1.2M180.9 130.7l.6 .6M181.5 131.3h.1M196.9 121.6h21.2v17.4h-21.2z"/>
<path d="M227.8 123.6a.95 .95 0 0 1 .9-1 .95 .95 0 0 1 1 1M229.7 123.6a.93 .93 0 0 1 1-1 .93 .93 0 0 1 .9 1M229.7 137.1h.1M229.7 137.1l.6 .6M230.3 137.7h.1M231.5 136.5h.1M231.5 136.5l1.1 1.2M231.5 136.5l-1.2 1.2M231.6 123.6a.95 .95 0 0 1 1-1 .95 .95 0 0 1 1 1M232.2 128.8h.1M232.2 128.8l-.6 .6M232.2 128.8l1.2 1.1"/>
<path d="M232.6 137.7h.1M233.4 129.9h.1M233.6 123.6a.95 .95 0 0 1 .9-1 .95 .95 0 0 1 1 1M233.8 136.5h.1M233.8 136.5l1.1 1.2M233.8 136.5l-1.2 1.2M234.6 128.8h.1M234.6 128.8l-1.2 1.1M234.6 128.8l1.1 1.1M234.9 137.7h.1M235.5 137.1l-.6 .6M235.7 129.9h.1"/>
<path d="M236.9 128.8h.1M236.9 128.8l-1.2 1.1M236.9 128.8l.5 .6M237.4 129.4h.1M29 150.2h3.9M29 149.1h3.9M30.9 150.2h.1M30.9 149.1h.1M30.9 148.7v.4M30.9 150.2v.4M32.9 150.2h.1M32.9 149.1h.1"/>
<path d="M88.2 153.9h.1M88.2 151.6h.1M88.2 149.2h.1M88.2 153.9l.6 .5M88.2 151.6l1.2 1.1M88.2 149.2l1.2 1.2M88.8 148.7h.1M88.8 148.7l-.6 .5M89.4 152.7h.1M89.4 150.4h.1M89.4 152.7l-1.2 1.2M89.4 150.4l-1.2 1.2"/>
<path d="M110.1 152.1h11.5M110.1 151h11.5M112 152.1h.1M112 151h.1M112 150.6v.4M112 152.1v.4M113.9 152.1h.1M113.9 151h.1M115.8 152.1h.1M115.8 151h.1M115.8 150.6v.4M115.8 152.1v.4"/>
<path d="M117.8 152.1h.1M117.8 151h.1M119.7 152.1h.1M119.7 151h.1M119.7 150.6v.4M119.7 152.1v.4M121.6 152.1h.1M121.6 151h.1M166 150.2h3.9M166 149.1h3.9M168 150.2h.1M168 149.1h.1"/>
<path d="M168 148.7v.4M168 150.2v.4M169.9 150.2h.1M169.9 149.1h.1M225.3 153.9h.1M225.3 151.6h.1M225.3 149.2h.1M225.3 153.9l.6 .5M225.3 151.6l1.1 1.1M225.3 149.2l1.1 1.2M225.9 148.7h.1M225.9 148.7l-.6 .5"/>
<path d="M226.4 152.7h.1M226.4 150.4h.1M226.4 152.7l-1.1 1.2M226.4 150.4l-1.1 1.2M247.1 152.1h11.6M247.1 151h11.6M249 152.1h.1M249 151h.1M249 150.6v.4M249 152.1v.4M251 152.1h.1M251 151h.1"/>
<path d="M252.9 152.1h.1M252.9 151h.1M252.9 150.6v.4M252.9 152.1v.4M254.8 152.1h.1M254.8 151h.1M256.8 152.1h.1M256.8 151h.1M256.8 150.6v.4M256.8 152.1v.4M258.7 152.1h.1M258.7 151h.1"/>
<circle cx="137.1" cy="67.6" r="1.92"/>
<circle cx="264.5" cy="71.4" r="1.91"/>
<circle cx="127.4" cy="125.5" r="1.92"/>
<circle cx="264.5" cy="125.5" r="1.91"/>
</g>
<g fill="#00f" stroke="#00f" stroke-width=".17">
<path d="M101.6 12l1.5 1.5-1.5 1.6z"/>
<path d="M114.3 22.4h3.1l-1.6 1.6z"/>
</g>
<g font-size="6.7" fill="#00f">
<text x="13.5" y="48.1">12V power input</text>
<text x="13.5" y="57.7">8V power</text>
<text x="148.7" y="59.6">5V power</text>
<text x="15.5" y="115.7">3.3V power</text>
<text x="148.7" y="115.7">1.8V power</text>
</g>
<g font-size="4" fill="#00f">
<text x="38.6" y="107.7">Vref</text>
<text x="51.3" y="107.7">=</text>
<text x="56.7" y="107.7">0.765V</text>
<text x="75.3" y="107.7">VOUT</text>
<text x="87.8" y="107.7">=</text>
<text x="93" y="107.7">7V</text>
<text x="46.4" y="165.6">Vref</text>
<text x="58.9" y="165.6">=</text>
<text x="64.3" y="165.6">0.6V</text>
<text x="81.1" y="165.6">VOUT</text>
<text x="93.7" y="165.6">=</text>
<text x="99" y="165.6">3.3V</text>
<text x="175.7" y="165.6">Vref</text>
<text x="188.3" y="165.6">=</text>
<text x="193.6" y="165.6">0.6V</text>
<text x="210.4" y="165.6">VOUT</text>
<text x="223" y="165.6">=</text>
<text x="228.4" y="165.6">1.8V</text>
</g>
<text font-size="3.6" x="251" y="170.8">www.puzhitech.com</text>
<g font-size="1.7" fill="#000080">
<text x="38.6" y="11.3">J5</text>
<text x="79.2" y="7.4">S1</text>
<text x="96.5" y="13.2">D1</text>
<text x="104.3" y="13.2">SS34</text>
<text x="38.6" y="22.9">DC_JACK</text>
<text x="81.7" y="21.7">SS12D10</text>
<text x="115.5" y="20.7" transform="rotate(-90 115.5 20.7)">BLUE_LED</text>
<text x="109.7" y="28.6" transform="rotate(-90 109.7 28.6)">100uF/25V/7343</text>
<text x="115.5" y="27.4" transform="rotate(-90 115.5 27.4)">D2</text>
<text x="115.5" y="37.1" transform="rotate(-90 115.5 37.1)">4.7K/0402</text>
<text x="109.7" y="43.9" transform="rotate(-90 109.7 43.9)">C92</text>
<text x="115.5" y="46.7" transform="rotate(-90 115.5 46.7)">R4</text>
<text x="54.1" y="65.3">U2</text>
<text x="61.8" y="65.3">TPS54428DDAR</text>
<text x="30.9" y="71.1">R162</text>
<text x="40.6" y="71.1">4.7K/0402</text>
<text x="81.1" y="67.3">C146</text>
<text x="88.8" y="67.3">0.1uF/10V/X5R/0402 L6</text>
<text x="115.8" y="67.3">3.3uH/0530/5A</text>
<text x="139" y="67.3">TP4</text>
<text x="139" y="69.2">VDD_7V</text>
<text x="184.7" y="66.5">U1</text>
<text x="216.2" y="69.2">C1</text>
<text x="225.9" y="69.2">0.1uF/10V/X5R/0402</text>
<text x="239.4" y="71.1">L1</text>
<text x="249" y="71.1">3.3uH/0530/5A</text>
<text x="266.4" y="71.1">TP1</text>
<text x="162.2" y="73.1">R1</text>
<text x="162.2" y="76.9">R5</text>
<text x="171.8" y="73.1">4.7K/0402</text>
<text x="171.8" y="76.9">4.7K/0402</text>
<text x="220.1" y="76.9">C9</text>
<text x="231.6" y="76.9">27PF/10V/X5R/0402</text>
<text x="266.4" y="73.1">VDD_5V</text>
<text x="25.1" y="78.8">R163</text>
<text x="34.8" y="78.8">4.7K/0402</text>
<text x="92.7" y="78.8">R161</text>
<text x="102.3" y="78.8">80.6K/0402/1%</text>
<text x="220.1" y="80.8">R2</text>
<text x="229.7" y="80.8">75K/0402/1%</text>
<text x="80.8" y="89.8" transform="rotate(-90 80.8 89.8)">10K/0402/1%</text>
<text x="123.2" y="88.4" transform="rotate(-90 123.2 88.4)">100uF/10V/3528</text>
<text x="127.1" y="88.4" transform="rotate(-90 127.1 88.4)">100uF/10V/3528</text>
<text x="200.8" y="86.6">MP2225GJ</text>
<text x="24.8" y="91.3" transform="rotate(-90 24.8 91.3)">10uF/10V/X5R/0603</text>
<text x="131" y="91.9" transform="rotate(-90 131 91.9)">0.1uF/10V/X5R/0402</text>
<text x="175.3" y="93.9" transform="rotate(-90 175.3 93.9)">0.1uF/10V/X5R/0402</text>
<text x="215.9" y="91.7" transform="rotate(-90 215.9 91.7)">10K/0402/1%</text>
<text x="254.5" y="92.3" transform="rotate(-90 254.5 92.3)">100uF/10V/3528</text>
<text x="24.8" y="98.8" transform="rotate(-90 24.8 98.8)">C145</text>
<text x="80.8" y="100.8" transform="rotate(-90 80.8 100.8)">R164</text>
<text x="127.1" y="100.8" transform="rotate(-90 127.1 100.8)">C7</text>
<text x="131" y="96.9" transform="rotate(-90 131 96.9)">C8</text>
<text x="175.3" y="98.8" transform="rotate(-90 175.3 98.8)">C4</text>
<text x="215.9" y="100.8" transform="rotate(-90 215.9 100.8)">R3</text>
<text x="123.2" y="102.7" transform="rotate(-90 123.2 102.7)">C147</text>
<text x="254.5" y="104.6" transform="rotate(-90 254.5 104.6)">C1482</text>
<text x="61.2" y="120.5">U19</text>
<text x="88.8" y="123.2">L4</text>
<text x="98.5" y="123.2">1uH/2520</text>
<text x="129.4" y="125.2">TP2</text>
<text x="198.3" y="120.5">U20</text>
<text x="225.9" y="123.2">L5</text>
<text x="235.5" y="123.2">1uH/2520</text>
<text x="266.4" y="125.2">TP3</text>
<text x="34.8" y="131">R153</text>
<text x="44.4" y="131">4.7K/0402</text>
<text x="90.8" y="129">R154</text>
<text x="100.4" y="129">4.7K/0402</text>
<text x="129.4" y="127.1">VDD_3V3</text>
<text x="171.8" y="131">R157</text>
<text x="181.5" y="131">4.7K/0402</text>
<text x="227.8" y="129">R158</text>
<text x="237.4" y="129">4.7K/0402</text>
<text x="266.4" y="127.1">VDD_3V3</text>
<text x="88.8" y="136.7">R155</text>
<text x="98.5" y="136.7">45.3K/0402/1%</text>
<text x="225.9" y="136.7">R159</text>
<text x="235.5" y="136.7">20K/0402/1%</text>
<text x="57.9" y="140.6">MP2143DJ</text>
<text x="195" y="140.6">MP2143DJ</text>
<text x="30.6" y="147.3" transform="rotate(-90 30.6 147.3)">10uF/10V/X5R/0603</text>
<text x="88.5" y="147.7" transform="rotate(-90 88.5 147.7)">10K/0402/1%</text>
<text x="119.4" y="149.8" transform="rotate(-90 119.4 149.8)">0.1uF/10V/X5R/0402</text>
<text x="167.6" y="147.3" transform="rotate(-90 167.6 147.3)">10uF/10V/X5R/0603</text>
<text x="225.5" y="147.7" transform="rotate(-90 225.5 147.7)">10K/0402/1%</text>
<text x="256.4" y="149.8" transform="rotate(-90 256.4 149.8)">0.1uF/10V/X5R/0402</text>
<text x="30.6" y="152.9" transform="rotate(-90 30.6 152.9)">C3</text>
<text x="111.7" y="151.2" transform="rotate(-90 111.7 151.2)">10uF/10V/X5R/0603</text>
<text x="115.5" y="151.2" transform="rotate(-90 115.5 151.2)">10uF/10V/X5R/0603</text>
<text x="167.6" y="154.9" transform="rotate(-90 167.6 154.9)">C141</text>
<text x="248.7" y="151.2" transform="rotate(-90 248.7 151.2)">10uF/10V/X5R/0603</text>
<text x="252.6" y="151.2" transform="rotate(-90 252.6 151.2)">10uF/10V/X5R/0603</text>
<text x="88.5" y="158.7" transform="rotate(-90 88.5 158.7)">R156</text>
<text x="111.7" y="156.8" transform="rotate(-90 111.7 156.8)">C138</text>
<text x="115.5" y="156.8" transform="rotate(-90 115.5 156.8)">C139</text>
<text x="119.4" y="156.8" transform="rotate(-90 119.4 156.8)">C140</text>
<text x="225.5" y="158.7" transform="rotate(-90 225.5 158.7)">R160</text>
<text x="248.7" y="156.8" transform="rotate(-90 248.7 156.8)">C142</text>
<text x="252.6" y="156.8" transform="rotate(-90 252.6 156.8)">C143</text>
<text x="256.4" y="156.8" transform="rotate(-90 256.4 156.8)">C144</text>
</g>
<g font-size="1.7">
<text x="76.8" y="11.2">1</text>
<text x="112" y="7">VDD_12V</text>
<text x="53.5" y="17">2</text>
<text x="53.5" y="15">1</text>
<text x="56.4" y="12.1">VDD_PCIE_12V</text>
<text x="76.8" y="15">3</text>
<text x="92.1" y="13.1">2</text>
<text x="53.5" y="18.9">3</text>
<text x="109.6" y="33.4" transform="rotate(-90 109.6 33.4)">1</text>
<text x="109.6" y="39" transform="rotate(-90 109.6 39)">2</text>
<text x="21.3" y="61.1">VDD_12V</text>
<text x="127.4" y="61.1">VDD_7V</text>
<text x="153.7" y="64.9">VDD_12V</text>
<text x="250.9" y="64.9">VDD_5V</text>
<text x="49.8" y="71">1</text>
<text x="49.8" y="67.1">8</text>
<text x="74.7" y="69.1">6</text>
<text x="74.7" y="67.1">7</text>
<text x="181.1" y="69.1">2</text>
<text x="209.8" y="71">3</text>
<text x="209.8" y="69.1">5</text>
<text x="49.8" y="76.8">3</text>
<text x="181.1" y="72.9">6</text>
<text x="49.8" y="78.7">4</text>
<text x="74.7" y="78.7">2</text>
<text x="181.1" y="80.7">7</text>
<text x="209.8" y="80.7">8</text>
<text x="61.4" y="85.3" transform="rotate(-90 61.4 85.3)">5</text>
<text x="63.3" y="85.3" transform="rotate(-90 63.3 85.3)">9</text>
<text x="192.6" y="87.3" transform="rotate(-90 192.6 87.3)">1</text>
<text x="198.4" y="87.3" transform="rotate(-90 198.4 87.3)">4</text>
<text x="123.1" y="91.3" transform="rotate(-90 123.1 91.3)">1</text>
<text x="127" y="91.3" transform="rotate(-90 127 91.3)">1</text>
<text x="254.4" y="95.2" transform="rotate(-90 254.4 95.2)">1</text>
<text x="123.1" y="96.9" transform="rotate(-90 123.1 96.9)">2</text>
<text x="127" y="96.9" transform="rotate(-90 127 96.9)">2</text>
<text x="27.1" y="119">VDD_5V</text>
<text x="164.1" y="119">VDD_5V</text>
<text x="57.5" y="123.1">2</text>
<text x="82.5" y="123.1">3</text>
<text x="82.5" y="125">5</text>
<text x="115.8" y="121.3">VDD_3V3</text>
<text x="194.6" y="123.1">2</text>
<text x="219.5" y="123.1">3</text>
<text x="219.5" y="125">5</text>
<text x="252.9" y="121.3">VDD_1V8</text>
<text x="57.5" y="130.8">8</text>
<text x="82.5" y="128.9">1</text>
<text x="110.1" y="129.8">VDD_5V</text>
<text x="194.6" y="130.8">8</text>
<text x="219.5" y="128.9">1</text>
<text x="247.1" y="129.8">VDD_5V</text>
<text x="82.5" y="136.6">7</text>
<text x="219.5" y="136.6">7</text>
<text x="69.1" y="141.3" transform="rotate(-90 69.1 141.3)">4</text>
<text x="71" y="141.3" transform="rotate(-90 71 141.3)">6</text>
<text x="206.2" y="141.3" transform="rotate(-90 206.2 141.3)">4</text>
<text x="208.1" y="141.3" transform="rotate(-90 208.1 141.3)">6</text>
<text x="222" y="173.4">Title</text>
<text x="222" y="179.2">Size</text>
<text x="229.7" y="175.3">PZ7035-FH/PZ7045-FH/PZ7100-FH--POWER</text>
<text x="229.7" y="179.2">Document Number</text>
<text x="285.7" y="179.2">Rev</text>
<text x="222" y="185">Date:</text>
<text x="223.9" y="181.1">B</text>
<text x="229.7" y="183.1">Puzhi Electronic Technology (Shanghai) Co. , Ltd</text>
<text x="232.1" y="185">Saturday, June 10, 2023</text>
<text x="260.6" y="185">Sheet</text>
<text x="270.2" y="185">4</text>
<text x="276.1" y="185">of</text>
<text x="281.8" y="185">18</text>
<text x="285.7" y="181.1">V1.0</text>
</g>
<g font-size="1.7" fill="#004080">
<text x="80.1" y="12.4">1</text>
<text x="80.1" y="16.3">3</text>
<text x="88.8" y="14.4">2</text>
<text x="53.1" y="68.4">VIN</text>
<text x="67.9" y="68.4">VBST</text>
<text x="69.6" y="70.3">SW</text>
<text x="184.4" y="70.3">IN</text>
<text x="204.1" y="70.3">BST</text>
<text x="53.1" y="72.3">EN</text>
<text x="184.4" y="74.2">EN/SYNC</text>
<text x="204.7" y="72.3">SW</text>
<text x="53.1" y="78">VREG5</text>
<text x="53.1" y="80">PG</text>
<text x="62.6" y="82" transform="rotate(-90 62.6 82)">GND</text>
<text x="64.5" y="82" transform="rotate(-90 64.5 82)">PGND</text>
<text x="69" y="80">VFB</text>
<text x="184.4" y="81.9">VCC</text>
<text x="193.8" y="84" transform="rotate(-90 193.8 84)">AGND</text>
<text x="199.6" y="84" transform="rotate(-90 199.6 84)">GND</text>
<text x="205.3" y="81.9">FB</text>
<text x="60.8" y="124.4">VIN</text>
<text x="77.3" y="124.4">SW</text>
<text x="197.9" y="124.4">VIN</text>
<text x="214.3" y="124.4">SW</text>
<text x="75.3" y="126.3">VOUT</text>
<text x="77.6" y="130.2">PG</text>
<text x="212.3" y="126.3">VOUT</text>
<text x="214.7" y="130.2">PG</text>
<text x="60.8" y="132.1">EN</text>
<text x="77.9" y="137.9">FB</text>
<text x="197.9" y="132.1">EN</text>
<text x="215" y="137.9">FB</text>
<text x="70.3" y="138" transform="rotate(-90 70.3 138)">GND</text>
<text x="72.3" y="138" transform="rotate(-90 72.3 138)">GND</text>
<text x="207.4" y="138" transform="rotate(-90 207.4 138)">GND</text>
<text x="209.3" y="138" transform="rotate(-90 209.3 138)">GND</text>
</g>
<g font-size="1.4">
<text x="30.9" y="1.4">5</text>
<text x="88.8" y="1.4">4</text>
<text x="146.7" y="1.4">3</text>
<text x="204.6" y="1.4">2</text>
<text x="262.6" y="1.4">1</text>
<text x=".5" y="26.1">D</text>
<text x="292" y="26.1">D</text>
<text x=".5" y="71.9">C</text>
<text x="292" y="71.9">C</text>
<text x=".5" y="117.8">B</text>
<text x="292" y="117.8">B</text>
<text x=".5" y="163.6">A</text>
<text x="292" y="163.6">A</text>
<text x="30.9" y="186.8">5</text>
<text x="88.8" y="186.8">4</text>
<text x="146.7" y="186.8">3</text>
<text x="204.6" y="186.8">2</text>
<text x="262.6" y="186.8">1</text>
</g>
</svg>
